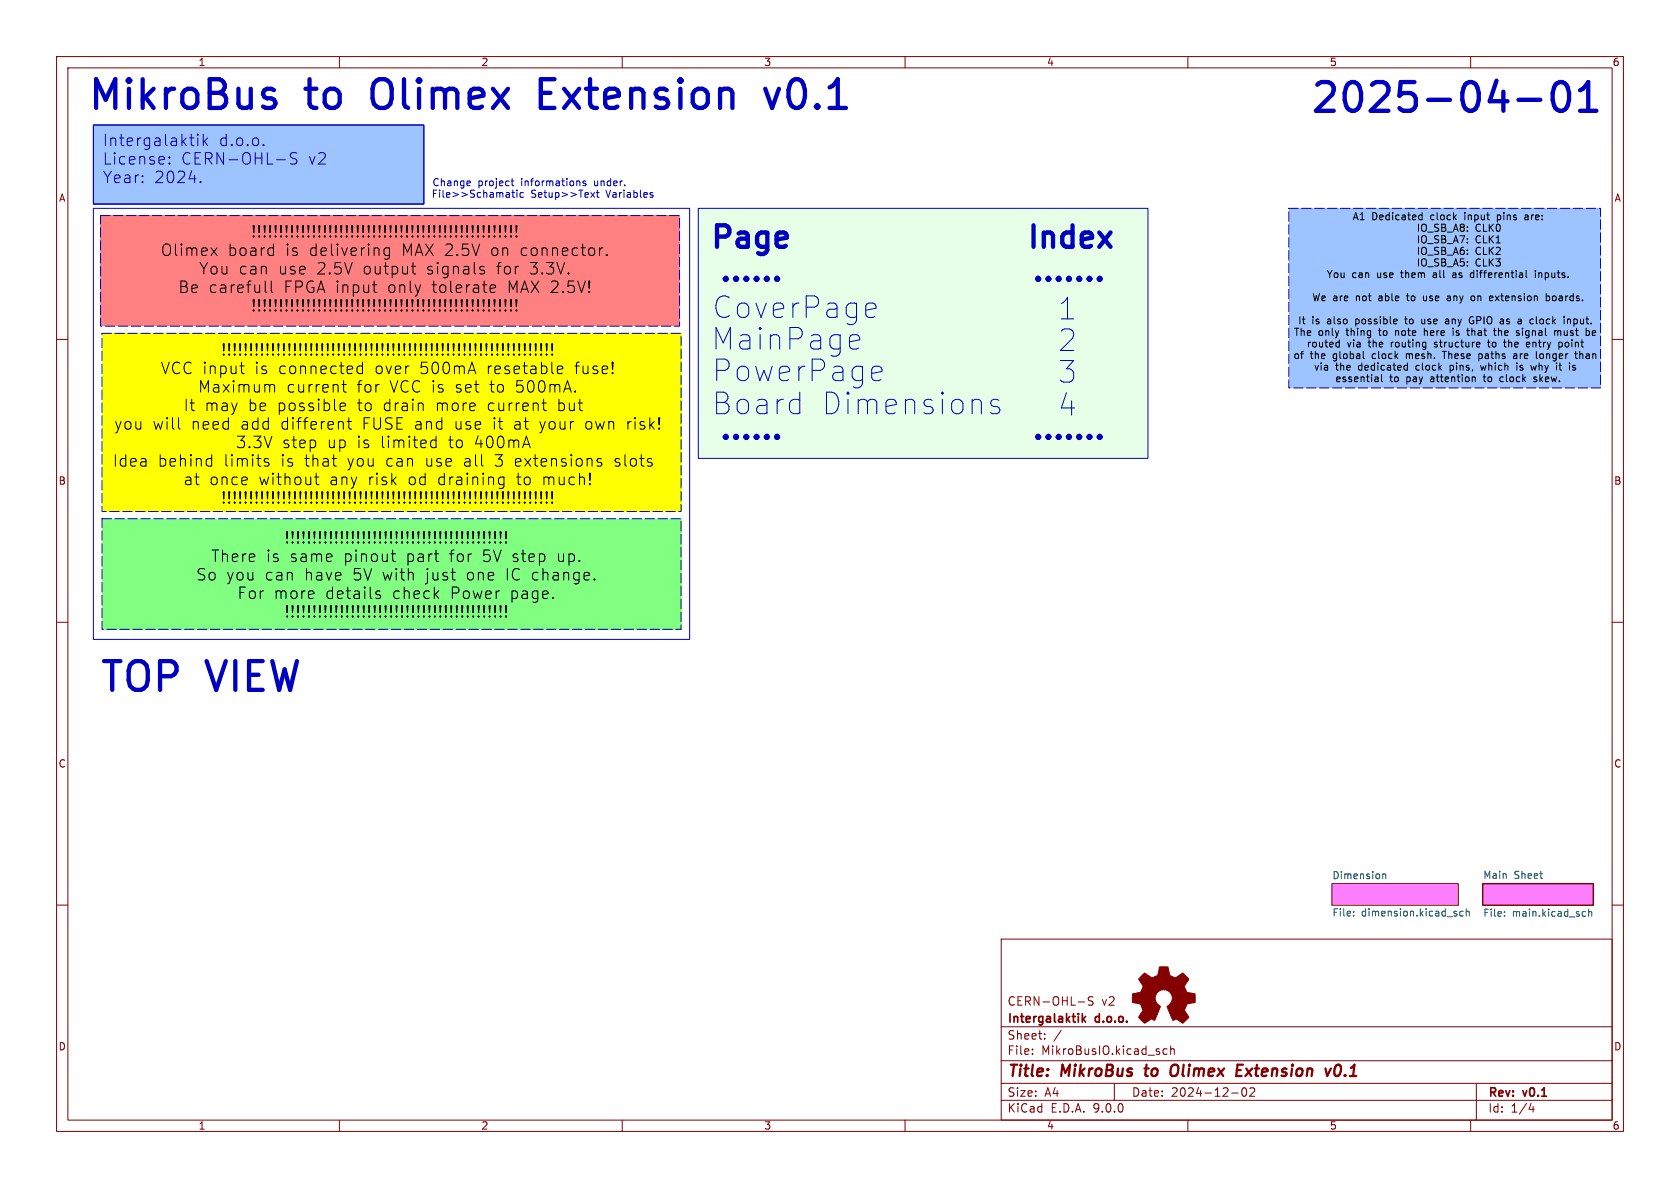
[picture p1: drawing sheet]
<svg xmlns="http://www.w3.org/2000/svg" width="297mm" height="210mm" viewBox="0 0 297 210" stroke-linecap="round" stroke-linejoin="round" font-family="sans-serif">
<g fill="none" stroke="#840000" stroke-width=".18">
<path d="M10 10h277v190h-277zM12 12h273v186h-273zM60 10v2M110 10v2M160 10v2M210 10v2M260 10v2M10 60h2M285 60h2M10 110h2M285 110h2M10 160h2"/>
<path d="M177 166h108v32h-108zM190.6 177.1h1.1M193.2 176.3l-.5-.1-.2 .1v.5l.6 .3 .1 .3-.2 .3-.6-.1M285 160h2M60 198v2M110 198v2M160 198v2M177 194.5h108M177 191.5h108M177 187.5h108M177 181.5h108M182.5 186.3v.1"/>
<path d="M182.5 185.5v.1M184.7 183.6v.1M184.7 182.8v.1M187.6 182.1l-1.3 2M197 191.5v3M206.3 185.5l-.4-.1-.3 .3v.4l.1 .2h.6M207 185.5l.2-.1 .3 .1 .1 .9M207 184.9v1.5M210 198v2M217.7 193.2h1.2M219.7 192.4l.2-.1a.81 .81 0 0 1 .6 .6 .81 .81 0 0 1-.3 .8l-.2 .1a.81 .81 0 0 1-.3-1.4zM221 192.4l.5-.1 .2 .1 .1 .3-.9 1.1h.9"/>
<path d="M260 198v2M261 191.5v6.5M270.7 195l-.4 1.1h.9M271 195.6v1"/>
</g>
<path d="M202.3 188.9h.8M202.7 188.2l-.2 1.7 .2 .3M207 189.9l.1 .2a.71 .71 0 0 0 1-.2M207.9 188.2a.77 .77 0 0 0-.9 .7M218.5 190.2h1M218.7 189.2h.6M218.8 188.2h.9M221.4 188.9l-1.2 1.3M237 188.6a.48 .48 0 0 0-.4-.4 .48 .48 0 0 0-.5 .4 1.09 1.09 0 0 0 .2 1.6h.1a.86 .86 0 0 0 .6-.8" fill="none" stroke="#840000" stroke-width=".4"/>
<path d="M191.3 179.2v1.5M191.9 179.7l-.6 .6M191.5 180.1l.4 .6" fill="none" stroke="#840000" stroke-width=".3"/>
<g fill="#fd7dff" stroke="#fd7dff" stroke-width=".18">
<path d="M262.1 156.2h19.6v3.8h-19.6z"/>
<path d="M235.5 156.2h22.3v3.8h-22.3z"/>
</g>
<g fill="#9ec4ff">
<path d="M16.5 22.1h58.4v14h-58.4z"/>
<path d="M227.8 36.8h55.2v31.8h-55.2z"/>
</g>
<path d="M18 58.9h102.4v31.5h-102.4z" fill="#ff0"/>
<path d="M18 91.7h102.4v19.6h-102.4z" fill="#80ff80"/>
<path d="M123.4 36.8h79.5v44.2h-79.5z" fill="#e6ffe6"/>
<path d="M17.8 38.1h102.3v19.6h-102.3z" fill="#ff8080"/>
<path d="M262.1 156.2h19.6v3.8h-19.6z" fill="none" stroke="#840000" stroke-width=".25"/>
<g fill="none" stroke="#006464" stroke-width=".18">
<path d="M244.4 154.5v.8M244.4 154.6l.2-.1h.3l.1 .8M239.3 161.8v.1M239.3 161.1v.2M258.7 161.1h-.4l-.2 .2 .1 .6h.5M259.2 161.2l.2-.1h.3v.8M259.2 160.7v1.2M266 161.9v.1M266 161.2v.1M279.9 161.1l.4 .1M280.3 161.9l-.4 .1M280.9 161.3l.1-.2 .3 .1 .1 .8"/>
<path d="M280.9 160.7v1.3"/>
</g>
<path d="M235.5 156.2h22.3v3.8h-22.3z" fill="none" stroke="#840000" stroke-width=".18"/>
<path d="M201.8 172.5l.6-.5 .9 .6a.62 .62 0 0 0 1 0l.2-.1a1.62 1.62 0 0 0 .4-1.4l.1-.2h1.5l.2 .8a.74 .74 0 0 0 .6 1l.5 .2 1.3-.9 1.1 1.1-.4 .6a.75 .75 0 0 0-.2 1.2l.2 .5 1.5 .3v1.5l-1.4 .3-.1 .1a1.23 1.23 0 0 0-.3 1.2l.7 1-.1 .2-1 .9-.8-.6a.54 .54 0 0 0-.9 .1l-1.1-2.4a2.33 2.33 0 0 0 .9-1.9 1.54 1.54 0 0 0-2.5-.7 1.54 1.54 0 0 0 .5 2.5l-1.1 2.5a.69 .69 0 0 0-1.1 .1l-.6 .4-1.1-1.1 .8-1.2-.2-.5a.71 .71 0 0 0-1-.8l-.7-.1v-1.5l.5-.1a1.11 1.11 0 0 0 1.2-.7 .72 .72 0 0 0-.2-1.2l-.4-.6z" fill="#840000" stroke="#840000" stroke-width=".18"/>
<g fill="none" stroke="#0000c2" stroke-width=".18">
<path d="M16.5 22.1h58.4v14h-58.4zM16.5 36.8h105.4v76.2h-105.4zM29.9 28.8l.1 .1-.1 .1M29.9 28.8l-.1 .1 .1 .1M29.9 27.8v.1M29.9 28.8v.2M29.9 27.8l.1 .1h-.1M29.9 27.8l-.1 .1h.1M33.5 24.4h.8M34.1 25.7h.2M35 23.7v.2M35 24.4v1.3"/>
<path d="M35 23.7l-.1 .1 .1 .1M35 23.7l.1 .1-.1 .1M35.5 32.1l.1 .1-.1 .1M35.5 32.1l-.1 .1 .1 .1M35.5 32.1v.2M35.9 23.7v2M36.1 25l.6 .7M36.7 24.4l-.8 .8M46.6 25.5l.1 .1-.1 .1M46.6 25.5l-.1 .1 .1 .1M46.6 25.5v.2M48.9 28.2h1.6"/>
<path d="M52.5 27.1l-.8-.1a.49 .49 0 0 0-.4 .5 .49 .49 0 0 0 .4 .4 .74 .74 0 0 1 .8 .5 .52 .52 0 0 1-.4 .6l-.8-.1M83 32l.2 .3-.6 .1M83.1 32.8h-.1M90 34.1l.1 .8M90.1 34.8l-.2 .1M90.1 34.3l-.2 .1M90.4 32h.4M90.5 34h.5M90.5 31.6v1.1l.3 .1M90.7 33.6v1.1l.3 .2M91.4 33.6v.1M91.4 34v.9"/>
<path d="M92.5 34.1l-.3-.1-.3 .3 .2 .5h.4M102.3 32l.2 .2v.6M103.5 32h-.3l-.1 .2v.2l.4 .1v.3h-.4M104.4 34l.7 .9M105.1 34l-.7 .9M105.4 34h.5M105.6 33.6v1.1l.3 .2M115.1 34l.3 .1M115.1 34.5h.3l.1 .2-.2 .2h-.3M123.4 36.8h79.5v44.2h-79.5zM151.8 59.3l.2 .8-1.8 .3M153.6 53.6h.7l.4 .2 .2 .7-1.8 .3"/>
<path d="M154.7 55.9l-.4 .2h-.7M151.8 61.5l-.4 .2h-.7M154.6 64.8h.8l.3 .1 .2 .8-1.8 .3M155.7 67.1l-.3 .2h-.8M176.6 70.8l-.4-.2h-.5l-.4 .2-.2 .3 .2 .6 1.3 .3 .2 .4-.2 .6-.4 .1h-.7l-.4-.1"/>
</g>
<g fill="none" stroke="#0000c2" stroke-width=".76">
<path d="M95.6 16.4h1.7M98 14h-2.4v5.1h2.4M135.3 15.7l1.2 3.4 1.2-3.4M268.4 17.7h3.9M275.2 14.7a1.21 1.21 0 0 1 2 .8 4 4 0 0 1-.5 3.8 1.21 1.21 0 0 1-2-.7 4 4 0 0 1 .5-3.9zM279.3 19.6h2.9M279.3 16l.5-.3 1-1.2v5.1M182.7 39.8v3.8M189.6 39.8v3.8M137.4 49.1v.4M137.4 49.1l.2 .2-.2 .2M137.4 49.1l-.2 .2 .2 .2"/>
<path d="M184.5 41.1v2.5M184.5 41.5a.95 .95 0 0 1 1.7 .1v2M189.6 41.3l-.4-.2h-.7l-.5 .4-.2 .3v1.1l.4 .6 .3 .1h.7l.4-.1M191.2 42.4l1.9-.4-.2-.7-.4-.2h-.7l-.4 .2-.2 .3v1.5l.2 .4 .4 .1h.7l.4-.1M194.3 41.1l2 2.5M194.4 49.1v.4M194.4 49.1l.2 .2-.2 .2M194.4 49.1l-.2 .2 .2 .2M196.3 41.1l-2 2.5M128.3 77.1l.2 .1-.2 .2M128.3 77.1l-.2 .1 .2 .2M128.3 77.1v.3"/>
<path d="M130.1 77.1l.2 .1-.2 .2M130.1 77.1l-.2 .1 .2 .2M130.1 77.1v.3M131.9 77.1l.2 .1-.2 .2M131.9 77.1l-.1 .1 .1 .2M131.9 77.1v.3M133.7 77.1l.2 .1-.2 .2M133.7 77.1l-.1 .1 .1 .2M133.7 77.1v.3M135.6 77.1l.1 .1-.1 .2M135.6 77.1l-.2 .1 .2 .2M135.6 77.1v.3"/>
<path d="M137.4 77.1l.2 .1-.2 .2M137.4 77.1l-.2 .1 .2 .2M137.4 77.1v.3M183.5 77.1l.2 .1-.2 .2M183.5 77.1l-.1 .1 .1 .2M183.5 77.1v.3M185.3 77.1l.2 .1-.2 .2M185.3 77.1l-.1 .1 .1 .2M185.3 77.1v.3M187.2 77.1l.1 .1-.1 .2M187.2 77.1l-.2 .1 .2 .2M187.2 77.1v.3"/>
<path d="M189 77.1l.2 .1-.2 .2M189 77.1l-.2 .1 .2 .2M189 77.1v.3M190.8 77.1l.2 .1-.2 .2M190.8 77.1l-.2 .1 .2 .2M190.8 77.1v.3M192.6 77.1l.2 .1-.2 .2M192.6 77.1l-.2 .1 .2 .2M192.6 77.1v.3M194.4 77.1l.2 .1-.2 .2M194.4 77.1l-.2 .1 .2 .2M194.4 77.1v.3"/>
</g>
<g fill="none" stroke="#000" stroke-width=".18">
<path d="M83.6 39.9l.1 .1-.1 1.1M84.5 39.9v1.2M84.5 39.9l-.1 .1 .1 1.1M84.5 39.9l.1 .1-.1 1.1M85.5 39.9v1.2M85.5 39.9l-.1 .1 .1 1.1M85.5 39.9l.1 .1-.1 1.1M86.5 39.9v1.2M86.5 39.9l-.1 .1 .1 1.1M86.5 39.9l.1 .1-.1 1.1M87.4 39.9v1.2M87.4 39.9l-.1 .1 .1 1.1"/>
<path d="M87.4 39.9l.1 .1-.1 1.1M88.4 39.9v1.2M88.4 39.9l-.1 .1 .1 1.1M88.4 39.9l.1 .1-.1 1.1M89.4 39.9v1.2M89.4 39.9l-.1 .1 .1 1.1M89.4 39.9l.1 .1-.1 1.1M90.3 39.9v1.2M90.3 39.9l-.1 .1 .1 1.1M90.3 39.9l.1 .1-.1 1.1M91.3 39.9v1.2M91.3 39.9l-.1 .1 .1 1.1"/>
<path d="M91.3 39.9l.1 .1-.1 1.1M250.9 38.8h.5M250.9 38.1h.5M251.4 37.6v1.2M261 39.9l-.1 .4 .3 .5M269.7 38l-.1 .1M269.7 38.4l-.2 .1 .2 .3M37.3 43.8l1.1 1.4M38.4 43.8l-1.1 1.4M46.9 49.7v1.7l.3 .3M47.9 49.7v1.7l.3 .3M48.1 43.8l.2 .1"/>
<path d="M48.3 43.1v2.1M48.3 45.1l-.2 .1M65.8 50.4h.8M66.2 51.6l.4 .1M68.8 43.8v1.7a.55 .55 0 0 1-.8 .2M68.8 43.9l-.5-.1-.4 .4v.6l.2 .3 .2 .1 .5-.1M72.7 47.1h.8M73 46.4v1.7l.1 .2 .4 .1M83.6 41.7l.1 .1-.1 .1M83.6 54.8l.1 .1-.1 .1M83.7 53l-.1 1.2M84.4 53l.1 1.2"/>
<path d="M84.5 41.7l.1 .1-.1 .1M84.5 41.7l-.1 .1 .1 .1M84.5 41.7v.2M84.5 52.9v1.3M84.5 54.8v.2M84.5 54.8l.1 .1-.1 .1M84.5 54.8l-.1 .1 .1 .1M84.6 53l-.1 1.2M85.1 47.1l.5 .1M85.1 47.8l.5 .1 .1 .2-.3 .3h-.4M85.4 53l.1 1.2M85.5 41.7l.1 .1-.1 .1"/>
<path d="M85.5 41.7l-.1 .1 .1 .1M85.5 41.7v.2M85.5 52.9v1.3M85.5 54.8v.2M85.5 54.8l.1 .1-.1 .1M85.5 54.8l-.1 .1 .1 .1M85.6 53l-.1 1.2M86.4 53l.1 1.2M86.5 41.7l.1 .1-.1 .1M86.5 41.7l-.1 .1 .1 .1M86.5 41.7v.2M86.5 52.9v1.3"/>
<path d="M86.5 54.8v.2M86.5 54.8l.1 .1-.1 .1M86.5 54.8l-.1 .1 .1 .1M86.6 53l-.1 1.2M86.7 50.6l.2-.2h.4l.3 .2v.2l-.9 .2M86.7 51.4l.2 .3 .6-.1M87.4 41.7l.1 .1-.1 .1M87.4 41.7l-.1 .1 .1 .1M87.4 41.7v.2M87.4 52.9v1.3M87.4 54.8v.2M87.4 54.8l.1 .1-.1 .1"/>
<path d="M87.4 54.8l-.1 .1 .1 .1M87.4 52.9l-.1 .1 .1 1.2M87.4 52.9l.1 .1-.1 1.2M88.4 41.7l.1 .1-.1 .1M88.4 41.7l-.1 .1 .1 .1M88.4 41.7v.2M88.4 52.9v1.3M88.4 54.8v.2M88.4 54.8l.1 .1-.1 .1M88.4 54.8l-.1 .1 .1 .1M88.4 52.9l-.1 .1 .1 1.2M88.4 52.9l.1 .1-.1 1.2"/>
<path d="M89.3 53l.1 1.2M89.4 41.7l.1 .1-.1 .1M89.4 41.7l-.1 .1 .1 .1M89.4 41.7v.2M89.4 52.9v1.3M89.4 54.8v.2M89.4 54.8l.1 .1-.1 .1M89.4 54.8l-.1 .1 .1 .1M89.5 53l-.1 1.2M90.2 53l.1 1.2M90.3 41.7l.1 .1-.1 .1M90.3 41.7l-.1 .1 .1 .1"/>
<path d="M90.3 41.7v.2M90.3 52.9v1.3M90.3 54.8v.2M90.3 54.8l.1 .1-.1 .1M90.3 54.8l-.1 .1 .1 .1M90.4 53l-.1 1.2M91.2 53l.1 1.2M91.3 41.7l.1 .1-.1 .1M91.3 41.7l-.1 .1 .1 .1M91.3 41.7v.2M91.3 52.9v1.3M91.3 54.8v.2"/>
<path d="M91.3 54.8l.1 .1-.1 .1M91.3 54.8l-.1 .1 .1 .1M91.4 53l-.1 1.2M106.6 43.8a.52 .52 0 0 0-.6 .4M107.3 45l.1 .1-.1 .1M107.3 45l-.1 .1 .1 .1M107.3 45v.2M246.8 56.4l.2 .3-.6 .1M246.9 57.2l-.1 .1M251.3 56.4v.7l.2 .2M251.6 52.3v.7l.2 .2M251.8 58v1.3"/>
<path d="M252 58.4l-.2 .2M255.9 56.4l-.3 .1M256 56.8h-.3l-.2 .1 .1 .3 .4 .1M256.2 52.3l-.3 .1M256.3 52.7h-.3l-.2 .2 .1 .2 .4 .1M256.9 58.4v.9M257 48.2l-.2 .1M257 48.6l-.2 .2 .2 .3M259.5 59.1l.3 .2M259.8 56.9l.2 .3h.5M260.1 53l.2 .2 .3-.1M260.3 56.7h.2"/>
<path d="M260.4 56h-.4l-.2 .3M260.4 48.2l-.3 .1-.2 .2 .1 .5 .4 .1M260.6 52.4l-.3-.1-.2 .1M261.2 41.7l-.3 .5 .3 .7M261.2 43.8l-.3 .5 .3 .6M261.2 45.8l-.3 .5 .3 .7M263.5 52.3l.4 .1v.2l-.6 .1M263.9 53.1l-.4 .1M264 58.4h.5M264.2 58v1.1l.3 .2M268.2 58.9h.4v.2l-.2 .2h-.2M268.2 58.4l.4 .1"/>
<path d="M268.9 56.5v.8M268.9 57.2l-.1 .1M268.9 56.7l-.1 .1M269.8 47.8v1.1l.2 .2M271.4 47.8v.1M271.4 48.2v.9M273.4 52.4l.3-.1 .3 .3-.2 .5h-.4M273.4 51.9v1.3M274.8 58.6l.4-.2 .2 .2M274.8 58.4v.9M275.4 58.6l.2-.2 .3 .1v.8M275.4 58.6v.7"/>
<path d="M277.1 56.5l.2-.1 .3 .1 .1 .8M277.1 56.4v.9M280.9 58.5l.1 .6-.2 .2M281.6 58.5l-.1 .6 .2 .2h.2M282.1 58.8l-.6 .1M31.7 75.8l.2 .1M42.4 64.7h.8M42.8 66l.4 .1M48 68h.3l.3 .3v1M60.2 72.5l.2 .1 .6-.1M60.2 71.3l.6-.1 .2 .1 .1 .4-1 .2M60.5 68h.7"/>
<path d="M60.7 67.3v1.7l.1 .2 .4 .1M61.4 74.5h.7M61.7 73.8v1.8l.1 .2 .3 .1M64.1 64.8l-.6-.1-.4 .4v.6l.2 .3 .2 .1 .6-.1M64.1 64v2.1M76.2 78.9l.3 .2 .6-.1M77.1 77.1v2M77.1 77.9l-.6-.1-.3 .2M87.9 62.6l.1 .1-.1 .1M87.9 62.6l-.1 .1 .1 .1M87.9 60.7v1.3M87.9 62.6v.2"/>
<path d="M87.9 60.7l-.1 .1 .1 1.2M87.9 60.7l.1 .1-.1 1.2M88.9 62.6l.1 .1-.1 .1M88.9 62.6l-.1 .1 .1 .1M88.9 60.7v1.3M88.9 62.6v.2M88.9 60.7l-.1 .1 .1 1.2M88.9 60.7l.1 .1-.1 1.2M89.9 62.6l.1 .1-.1 .1M89.9 62.6l-.1 .1 .1 .1M89.9 60.7v1.3M89.9 62.6v.2"/>
<path d="M89.9 60.7l-.1 .1 .1 1.2M89.9 60.7l.1 .1-.1 1.2M90.8 62.6l.1 .1-.1 .1M90.8 62.6l-.1 .1 .1 .1M90.8 60.7v1.3M90.8 62.6v.2M90.8 60.7l-.1 .1 .1 1.2M90.8 60.7l.1 .1-.1 1.2M91.8 62.6l.1 .1-.1 .1M91.8 62.6l-.1 .1 .1 .1M91.8 60.7v1.3M91.8 62.6v.2"/>
<path d="M91.8 60.7l-.1 .1 .1 1.2M91.8 60.7l.1 .1-.1 1.2M92.8 62.6l.1 .1-.1 .1M92.8 62.6l-.1 .1 .1 .1M92.8 60.7v1.3M92.8 62.6v.2M92.8 60.7l-.1 .1 .1 1.2M92.8 60.7l.1 .1-.1 1.2M93.7 62.6l.1 .1-.1 .1M93.7 62.6l-.1 .1 .1 .1M93.7 60.7v1.3M93.7 62.6v.2"/>
<path d="M93.7 60.7l-.1 .1 .1 1.2M93.7 60.7l.1 .1-.1 1.2M94.7 62.6l.1 .1-.1 .1M94.7 62.6l-.1 .1 .1 .1M94.7 60.7v1.3M94.7 62.6v.2M94.7 60.7l-.1 .1 .1 1.2M94.7 60.7l.1 .1-.1 1.2M95.7 62.6l.1 .1-.1 .1M95.7 62.6l-.1 .1 .1 .1M95.7 60.7v1.3M95.7 62.6v.2"/>
<path d="M95.7 60.7l-.1 .1 .1 1.2M95.7 60.7l.1 .1-.1 1.2M95.8 71.2h.8M96.1 70.6v1.7l.1 .2 .4 .1M96.6 62.6l.1 .1-.1 .1M96.6 62.6l-.1 .1 .1 .1M96.6 60.7v1.3M96.6 62.6v.2M96.6 60.7l-.1 .1 .1 1.2M96.6 60.7l.1 .1-.1 1.2M97.6 62.6l.1 .1-.1 .1M97.6 62.6l-.1 .1 .1 .1"/>
<path d="M97.6 60.7v1.3M97.6 62.6v.2M97.6 60.7l-.1 .1 .1 1.2M97.6 60.7l.1 .1-.1 1.2M98.6 64.8l.6-.1 .2 .1 .1 .4-1 .2M98.6 66l.2 .1 .6-.1M101.7 69.1l.1 .1-.1 .1M236.8 60.1v1.2M236.8 61.3h-.4M241 62.1v1.1l.2 .2M243.5 66.6l.1 .2v.7M243.6 67.4l-.4 .1"/>
<path d="M243.6 66.9l-.4 .1M244.2 66.2v1.1l.2 .2M248.3 65.4h.5M248.3 64.6h.5M248.8 64.2v1.2M260.7 66.7l.1 .8M261.4 60.5l.2 .3-.6 .1M261.4 62.5v1.3M261.4 63.3l.4 .1M261.6 61.3h-.2M261.7 64.6l.3 .8M261.8 62.5l-.4 .1"/>
<path d="M263 60.5h.4M263.1 60.1l.1 1.2M265.4 66.6l-.2 .3v.3l.2 .3M265.8 60.5h.5M266 60.1v1.1l.3 .1M267.6 62.6h.5M268.2 62.8l-.5 .1-.1 .2 .1 .3 .5-.1M268.2 64.6v.8M269.9 60.6v.7h.5M270.5 60.8l-.6 .1M270.6 64.6l.3 .8 .2-.6 .3 .6M271.2 67.4l.3 .1"/>
<path d="M271.2 66.7v.3l.3 .1M271.7 63.3l.1 .1M272.3 62.6l-.1 .2 .1 .5M275.6 60.6l.4-.1 .2 .2-.1 .6h-.5M275.6 60.5v1.3M275.8 64.2v1l.2 .2M278.1 64.6v.3l.4 .2 .1 .1-.2 .2h-.4M278.2 64.6h.3M278.6 62.1v1.1l.3 .2M279.3 62.1v1.3M279.3 62.6v.1M36.8 81.1l.6 .1"/>
<path d="M37.4 80.4v2M37.4 82.3l-.6 .1M46.8 81.6l.7 .2 .1 .3-.3 .3-.6-.1M46.8 81.2l.2-.1 .5 .1M55.6 84.3h.8M55.9 83.6v1.8l.1 .2 .4 .1M69.1 97.9h.8M69.4 97.2v1.8l.1 .2 .4 .1M83.7 94l-.1 .1 .1 1.1M83.7 95.8v.1v.1M83.7 95.8l-.1 .1 .1 .1M83.7 94v1.2"/>
<path d="M83.7 95.8v.2M83.7 94v.1v1.1M84.6 95.8l.1 .1-.1 .1M84.6 95.8l-.1 .1 .1 .1M84.6 94v1.2M84.6 95.8v.2M84.6 94l-.1 .1 .1 1.1M84.6 94l.1 .1-.1 1.1M85.6 94l-.1 .1 .1 1.1M85.6 95.8l.1 .1-.1 .1M85.6 95.8l-.1 .1 .1 .1M85.6 94v1.2"/>
<path d="M85.6 95.8v.2M85.6 94l.1 .1-.1 1.1M86.6 95.8v.1v.1M86.6 95.8l-.1 .1 .1 .1M86.6 94v1.2M86.6 95.8v.2M86.6 94l-.1 .1 .1 1.1M86.6 94v.1v1.1M87.5 94l-.1 .1 .1 1.1M87.5 95.8l.1 .1-.1 .1M87.5 95.8l-.1 .1 .1 .1M87.5 94v1.2"/>
<path d="M87.5 95.8v.2M87.5 94l.1 .1-.1 1.1M87.8 87l.1 1.2M87.9 86.9v1.3M87.9 88.8v.2M87.9 88.8l.1 .1-.1 .1M87.9 88.8l-.1 .1 .1 .1M88 87l-.1 1.2M88.3 84.4l.2-.1 .6 .1M88.3 85.6l.2 .1 .6-.1M88.5 95.8l.1 .1-.1 .1M88.5 95.8l-.1 .1 .1 .1"/>
<path d="M88.5 94v1.2M88.5 95.8v.2M88.5 94l-.1 .1 .1 1.1M88.5 94l.1 .1-.1 1.1M88.9 86.9v1.3M88.9 88.8v.2M88.9 88.8l.1 .1-.1 .1M88.9 88.8l-.1 .1 .1 .1M88.9 86.9l-.1 .1 .1 1.2M88.9 86.9l.1 .1-.1 1.2M89.1 84.3v1.7a.55 .55 0 0 1-.9 .3M89.5 95.8l.1 .1-.1 .1"/>
<path d="M89.5 95.8l-.1 .1 .1 .1M89.5 94v1.2M89.5 95.8v.2M89.5 94l-.1 .1 .1 1.1M89.5 94l.1 .1-.1 1.1M89.9 86.9v1.3M89.9 88.8v.2M89.9 88.8l.1 .1-.1 .1M89.9 88.8l-.1 .1 .1 .1M89.9 86.9l-.1 .1 .1 1.2M89.9 86.9l.1 .1-.1 1.2M90.7 87l.1 1.2"/>
<path d="M90.8 86.9v1.3M90.8 88.8v.2M90.8 88.8l.1 .1-.1 .1M90.8 88.8l-.1 .1 .1 .1M90.9 87l-.1 1.2M91.7 87l.1 1.2M91.8 86.9v1.3M91.8 88.8v.2M91.8 88.8l.1 .1-.1 .1M91.8 88.8l-.1 .1 .1 .1M91.9 87l-.1 1.2M92.7 87l.1 1.2"/>
<path d="M92.8 86.9v1.3M92.8 88.8v.2M92.8 88.8l.1 .1-.1 .1M92.8 88.8l-.1 .1 .1 .1M92.9 87l-.1 1.2M93.6 87l.1 1.2M93.7 86.9v1.3M93.7 88.8v.2M93.7 88.8l.1 .1-.1 .1M93.7 88.8l-.1 .1 .1 .1M93.8 87l-.1 1.2M94.6 87l.1 1.2"/>
<path d="M94.7 86.9l.1 .1-.1 1.2zM94.7 88.8v.2M94.7 88.8l.1 .1-.1 .1M94.7 88.8l-.1 .1 .1 .1M95.6 87l.1 1.2M95.7 86.9v1.3M95.7 88.8v.2M95.7 88.8l.1 .1-.1 .1M95.7 88.8l-.1 .1 .1 .1M95.8 87l-.1 1.2M96.5 87l.1 1.2M96.6 86.9v1.3"/>
<path d="M96.6 88.8v.2M96.6 88.8l.1 .1-.1 .1M96.6 88.8l-.1 .1 .1 .1M96.7 87l-.1 1.2M97.5 87l.1 1.2M97.6 86.9v1.3M97.6 88.8v.2M97.6 88.8l.1 .1-.1 .1M97.6 88.8l-.1 .1 .1 .1M97.7 87l-.1 1.2M105.5 81.4l.3 .3 .5 .1 .1 .2-.1 .3-.2 .1-.6-.1M106.3 81.2l-.5-.1-.3 .2"/>
<path d="M66.5 105l.7 .2 .1 .3-.3 .3-.6-.1M66.5 104.5h.2h.5M83.6 107.1l.1 1.2M83.7 107v1.3M83.7 108.9v.2M83.7 108.9v.1v.1M83.7 108.9l-.1 .1 .1 .1M83.7 107.1v1.2M84.5 107.1l.1 1.2M84.6 107v1.3M84.6 108.9v.2M84.6 108.9l.1 .1-.1 .1"/>
<path d="M84.6 108.9l-.1 .1 .1 .1M84.7 107.1l-.1 1.2M85.5 107.1l.1 1.2M85.6 107v1.3M85.6 108.9v.2M85.6 108.9l.1 .1-.1 .1M85.6 108.9l-.1 .1 .1 .1M85.7 107.1l-.1 1.2M86.5 107.1l.1 1.2M86.6 107v1.3M86.6 108.9v.2M86.6 108.9v.1v.1"/>
<path d="M86.6 108.9l-.1 .1 .1 .1M86.6 107.1v1.2M87.4 107.1l.1 1.2M87.5 107v1.3M87.5 108.9v.2M87.5 108.9l.1 .1-.1 .1M87.5 108.9l-.1 .1 .1 .1M87.6 107.1l-.1 1.2M88.4 107.1l.1 1.2M88.5 107v1.3M88.5 108.9v.2M88.5 108.9l.1 .1-.1 .1"/>
<path d="M88.5 108.9l-.1 .1 .1 .1M88.6 107.1l-.1 1.2M89.5 107v1.3l-.1-1.2zM89.5 108.9v.2M89.5 108.9l.1 .1-.1 .1M89.5 108.9l-.1 .1 .1 .1M89.6 107.1l-.1 1.2M105.1 102.3l.1 .1-.1 .1M105.1 102.3l-.1 .1 .1 .1M105.1 102.3v.2"/>
</g>
<path d="M17.8 38.1h102.3v19.6h-102.3zM227.8 36.8h55.2v31.8h-55.2zM18 58.9h102.4v31.5h-102.4zM18 91.7h102.4v19.6h-102.4z" fill="none" stroke="#0000c2" stroke-width=".18" stroke-dasharray="1.7 .6"/>
<g font-size="7.1" fill="#0000c2">
<text x="15.1" y="20.5">MikroBus</text>
<text x="54.2" y="20.5">to</text>
<text x="66.8" y="20.5">Olimex</text>
<text x="97.6" y="20.5">Extension</text>
<text x="139" y="20.5">v0.1</text>
<text x="231.3" y="21">2025-04-01</text>
<text x="17.3" y="123.3">TOP VIEW</text>
</g>
<g font-size="5.3" fill="#0000c2">
<text x="125.1" y="45">Page</text>
<text x="126.6" y="50.8">......</text>
<text x="181.9" y="50.8">.......</text>
<text x="126" y="56.5">CoverPage</text>
<text x="187.1" y="56.7">1</text>
<text x="125.8" y="62.1">MainPage</text>
<text x="187.1" y="62.3">2</text>
<text x="126" y="67.7">PowerPage</text>
<text x="187.1" y="67.9">3</text>
<text x="125.9" y="73.5">Board</text>
<text x="145" y="73.5">Dimensions</text>
<text x="187.1" y="73.8">4</text>
</g>
<g font-size="2.8" fill="#0000c2">
<text x="18" y="26.1">Intergalaktik</text>
<text x="18" y="29.4">License:</text>
<text x="31.9" y="29.4">CERN-OHL-S</text>
<text x="38.6" y="26.1">d.o.o.</text>
<text x="54.4" y="29.4">v2</text>
<text x="18" y="32.7">Year:</text>
<text x="27.2" y="32.7">2024.</text>
</g>
<g font-size="2.8">
<text x="28.4" y="45.5">Olimex</text>
<text x="40.2" y="45.5">board</text>
<text x="44.3" y="42.2">!!!!!!!!!!!!!!!!!!!!!!!!!!!!!!!!!!!!!!!!!!!!!!!!!</text>
<text x="50.4" y="45.5">is</text>
<text x="54.7" y="45.5">delivering</text>
<text x="71.1" y="45.5">MAX 2.5V</text>
<text x="86.8" y="45.5">on</text>
<text x="92.1" y="45.5">connector.</text>
<text x="31.5" y="52">Be carefull</text>
<text x="35.1" y="48.7">You</text>
<text x="42.2" y="48.7">can</text>
<text x="49.2" y="48.7">use</text>
<text x="50.2" y="52">FPGA input</text>
<text x="56" y="48.7">2.5V</text>
<text x="64.2" y="48.7">output</text>
<text x="68.5" y="52">only</text>
<text x="75.5" y="48.7">signals</text>
<text x="76.4" y="52">tolerate</text>
<text x="87.9" y="48.7">for</text>
<text x="89.8" y="52">MAX 2.5V!</text>
<text x="93.8" y="48.7">3.3V.</text>
<text x="44.3" y="55.3">!!!!!!!!!!!!!!!!!!!!!!!!!!!!!!!!!!!!!!!!!!!!!!!!!</text>
<text x="39" y="63.1">!!!!!!!!!!!!!!!!!!!!!!!!!!!!!!!!!!!!!!!!!!!!!!!!!!!!!!!!!!!!!</text>
<text x="28.3" y="66.4">VCC input</text>
<text x="35" y="69.6">Maximum</text>
<text x="45" y="66.4">is</text>
<text x="49.2" y="66.4">connected</text>
<text x="50.6" y="69.6">current</text>
<text x="63" y="69.6">for</text>
<text x="66.3" y="66.4">over</text>
<text x="68.9" y="69.6">VCC is</text>
<text x="74.3" y="66.4">500mA</text>
<text x="80.5" y="69.6">set</text>
<text x="86.1" y="66.4">resetable</text>
<text x="86.7" y="69.6">to</text>
<text x="91.3" y="69.6">500mA.</text>
<text x="101.8" y="66.4">fuse!</text>
<text x="20.1" y="76.2">you</text>
<text x="26.9" y="76.2">will</text>
<text x="32.4" y="72.9">It</text>
<text x="33.8" y="76.2">need</text>
<text x="36.1" y="72.9">may</text>
<text x="42.5" y="76.2">add</text>
<text x="43.8" y="72.9">be</text>
<text x="49" y="72.9">possible</text>
<text x="49.6" y="76.2">different</text>
<text x="63.2" y="72.9">to</text>
<text x="64.1" y="76.2">FUSE and</text>
<text x="67.8" y="72.9">drain</text>
<text x="77.1" y="72.9">more</text>
<text x="80.5" y="76.2">use</text>
<text x="86.3" y="72.9">current</text>
<text x="87.3" y="76.2">it</text>
<text x="91" y="76.2">at</text>
<text x="95.6" y="76.2">your</text>
<text x="98.7" y="72.9">but</text>
<text x="103.7" y="76.2">own</text>
<text x="111.1" y="76.2">risk!</text>
<text x="19.9" y="82.7">Idea</text>
<text x="27.9" y="82.7">behind</text>
<text x="39.5" y="82.7">limits</text>
<text x="41.7" y="79.5">3.3V</text>
<text x="49.6" y="82.7">is</text>
<text x="49.8" y="79.5">step</text>
<text x="53.9" y="82.7">that</text>
<text x="57.8" y="79.5">up</text>
<text x="61.5" y="82.7">you</text>
<text x="63.1" y="79.5">is</text>
<text x="67.3" y="79.5">limited</text>
<text x="68.3" y="82.7">can</text>
<text x="75.3" y="82.7">use</text>
<text x="79.4" y="79.5">to</text>
<text x="82.1" y="82.7">all</text>
<text x="84" y="79.5">400mA</text>
<text x="87.7" y="82.7">3 extensions</text>
<text x="108.9" y="82.7">slots</text>
<text x="32.4" y="86">at</text>
<text x="37" y="86">once</text>
<text x="39" y="89.3">!!!!!!!!!!!!!!!!!!!!!!!!!!!!!!!!!!!!!!!!!!!!!!!!!!!!!!!!!!!!!</text>
<text x="45.7" y="86">without</text>
<text x="58.3" y="86">any</text>
<text x="65.1" y="86">risk</text>
<text x="72.2" y="86">od</text>
<text x="77.5" y="86">draining</text>
<text x="91.5" y="86">to</text>
<text x="96.1" y="86">much!</text>
<text x="37.3" y="99.6">There</text>
<text x="47" y="99.6">is</text>
<text x="50.2" y="96.3">!!!!!!!!!!!!!!!!!!!!!!!!!!!!!!!!!!!!!!!!!</text>
<text x="51.2" y="99.6">same</text>
<text x="60.7" y="99.6">pinout</text>
<text x="71.8" y="99.6">part</text>
<text x="79.5" y="99.6">for</text>
<text x="85.4" y="99.6">5V step</text>
<text x="98.6" y="99.6">up.</text>
<text x="34.6" y="102.8">So you</text>
<text x="41.9" y="106.1">For</text>
<text x="46.8" y="102.8">can</text>
<text x="48.4" y="106.1">more</text>
<text x="53.8" y="102.8">have</text>
<text x="57.5" y="106.1">details</text>
<text x="62.4" y="102.8">5V with</text>
<text x="69.4" y="106.1">check</text>
<text x="75.4" y="102.8">just</text>
<text x="79.7" y="106.1">Power</text>
<text x="82.6" y="102.8">one</text>
<text x="89.6" y="102.8">IC change.</text>
<text x="90.3" y="106.1">page.</text>
<text x="50.2" y="109.4">!!!!!!!!!!!!!!!!!!!!!!!!!!!!!!!!!!!!!!!!!</text>
</g>
<g font-size="2.8" fill="#840000">
<text x="178" y="190.9">Title:</text>
<text x="187.7" y="190.9">MikroBus</text>
<text x="203.3" y="190.9">to</text>
<text x="208.6" y="190.9">Olimex</text>
<text x="221" y="190.9">Extension</text>
<text x="237.6" y="190.9">v0.1</text>
</g>
<g font-size="2.1" fill="#840000">
<text x="178" y="178">CERN-OHL-S</text>
<text x="194.7" y="178">v2</text>
<text x="178" y="184">Sheet:</text>
<text x="178" y="181.2">Intergalaktik</text>
<text x="193.7" y="181.2">d.o.o.</text>
<text x="178" y="186.7">File:</text>
<text x="184.1" y="186.7">MikroBusIO.kicad_sch</text>
<text x="178" y="196.9">KiCad</text>
<text x="178" y="194.1">Size:</text>
<text x="184.7" y="194.1">A4</text>
<text x="185.7" y="196.9">E.D.A.</text>
<text x="193.3" y="196.9">9.0.0</text>
<text x="200" y="194.1">Date:</text>
<text x="207" y="194.1">2024-12-02</text>
<text x="263" y="194.3">Rev:</text>
<text x="263" y="196.9">Id:</text>
<text x="267.1" y="196.9">1/4</text>
<text x="269.4" y="194.3">v0.1</text>
</g>
<g font-size="1.8" fill="#840000">
<text x="35" y="11.9">1</text>
<text x="85" y="11.9">2</text>
<text x="135" y="11.9">3</text>
<text x="185" y="11.9">4</text>
<text x="235" y="11.9">5</text>
<text x="285" y="11.9">6</text>
<text x="10.3" y="35.9">A</text>
<text x="285.3" y="35.9">A</text>
<text x="10.3" y="85.9">B</text>
<text x="285.3" y="85.9">B</text>
<text x="10.3" y="135.9">C</text>
<text x="285.3" y="135.9">C</text>
<text x="10.3" y="185.9">D</text>
<text x="285.3" y="185.9">D</text>
<text x="35" y="199.9">1</text>
<text x="85" y="199.9">2</text>
<text x="135" y="199.9">3</text>
<text x="185" y="199.9">4</text>
<text x="235" y="199.9">5</text>
<text x="285" y="199.9">6</text>
</g>
<g font-size="1.8" fill="#0000c2">
<text x="76.2" y="35.2">File&gt;&gt;Schamatic</text>
<text x="76.3" y="33.1">Change</text>
<text x="84.5" y="33.1">project</text>
<text x="92.2" y="33.1">informations</text>
<text x="93.8" y="35.2">Setup&gt;&gt;Text</text>
<text x="105.3" y="33.1">under.</text>
<text x="107.3" y="35.2">Variables</text>
</g>
<g font-size="1.8">
<text x="239" y="39.1">A1</text>
<text x="242.5" y="39.1">Dedicated</text>
<text x="251.2" y="41.2">IO_SB_A8:</text>
<text x="253" y="39.1">clock</text>
<text x="259.2" y="39.1">input</text>
<text x="261.6" y="41.2">CLK0</text>
<text x="265.1" y="39.1">pins</text>
<text x="270.2" y="39.1">are:</text>
<text x="251.2" y="43.2">IO_SB_A7:</text>
<text x="251.2" y="45.3">IO_SB_A6:</text>
<text x="251.2" y="47.3">IO_SB_A5:</text>
<text x="261.6" y="43.2">CLK1</text>
<text x="261.6" y="45.3">CLK2</text>
<text x="261.6" y="47.3">CLK3</text>
<text x="231.9" y="53.4">We are</text>
<text x="234.4" y="49.4">You</text>
<text x="239" y="49.4">can</text>
<text x="239.8" y="53.4">not</text>
<text x="243.5" y="49.4">use</text>
<text x="244" y="53.4">able</text>
<text x="248" y="49.4">them</text>
<text x="249.2" y="53.4">to</text>
<text x="252.3" y="53.4">use</text>
<text x="253.8" y="49.4">all</text>
<text x="256.7" y="53.4">any</text>
<text x="257.5" y="49.4">as</text>
<text x="260.8" y="49.4">differential</text>
<text x="261.1" y="53.4">on</text>
<text x="264.6" y="53.4">extension</text>
<text x="272.4" y="49.4">inputs.</text>
<text x="274.8" y="53.4">boards.</text>
<text x="228.7" y="59.6">The</text>
<text x="229.4" y="57.5">It</text>
<text x="231.9" y="57.5">is</text>
<text x="233" y="59.6">only</text>
<text x="234.7" y="57.5">also</text>
<text x="238.1" y="59.6">thing</text>
<text x="239.9" y="57.5">possible</text>
<text x="244.1" y="59.6">to</text>
<text x="247.1" y="59.6">note</text>
<text x="248.9" y="57.5">to</text>
<text x="252" y="57.5">use</text>
<text x="252.4" y="59.6">here</text>
<text x="256.4" y="57.5">any</text>
<text x="257.7" y="59.6">is</text>
<text x="260.5" y="59.6">that</text>
<text x="260.8" y="57.5">GPIO as</text>
<text x="265.4" y="59.6">the</text>
<text x="269.6" y="59.6">signal</text>
<text x="269.8" y="57.5">a</text>
<text x="272.1" y="57.5">clock</text>
<text x="276.5" y="59.6">must</text>
<text x="278.3" y="57.5">input.</text>
<text x="282.2" y="59.6">be</text>
<text x="228.6" y="63.7">of</text>
<text x="230.9" y="61.6">routed</text>
<text x="231.6" y="63.7">the</text>
<text x="232.2" y="65.7">via</text>
<text x="235.7" y="63.7">global</text>
<text x="236.1" y="65.7">the</text>
<text x="238.1" y="61.6">via</text>
<text x="240.2" y="65.7">dedicated</text>
<text x="242" y="61.6">the</text>
<text x="242.8" y="63.7">clock</text>
<text x="246.2" y="61.6">routing</text>
<text x="249" y="63.7">mesh.</text>
<text x="250.6" y="65.7">clock</text>
<text x="254.1" y="61.6">structure</text>
<text x="255.8" y="63.7">These</text>
<text x="256.8" y="65.7">pins,</text>
<text x="262.3" y="63.7">paths</text>
<text x="262.5" y="65.7">which</text>
<text x="263.7" y="61.6">to</text>
<text x="266.8" y="61.6">the</text>
<text x="268.6" y="63.7">are</text>
<text x="269" y="65.7">is</text>
<text x="270.9" y="61.6">entry</text>
<text x="271.8" y="65.7">why</text>
<text x="272.8" y="63.7">longer</text>
<text x="276.4" y="65.7">it</text>
<text x="276.8" y="61.6">point</text>
<text x="280" y="63.7">than</text>
<text x="236" y="67.8">essential</text>
<text x="245.7" y="67.8">to</text>
<text x="248.7" y="67.8">pay</text>
<text x="253.2" y="67.8">attention</text>
<text x="262.8" y="67.8">to</text>
<text x="265.8" y="67.8">clock</text>
<text x="272" y="67.8">skew.</text>
</g>
<g font-size="1.8" fill="#006464">
<text x="235.5" y="155.5">Dimension</text>
<text x="262.1" y="155.4">Main</text>
<text x="267.7" y="155.4">Sheet</text>
<text x="235.5" y="162.3">File:</text>
<text x="240.7" y="162.3">dimension.kicad_sch</text>
<text x="262.1" y="162.4">File:</text>
<text x="267.4" y="162.4">main.kicad_sch</text>
</g>
</svg>
